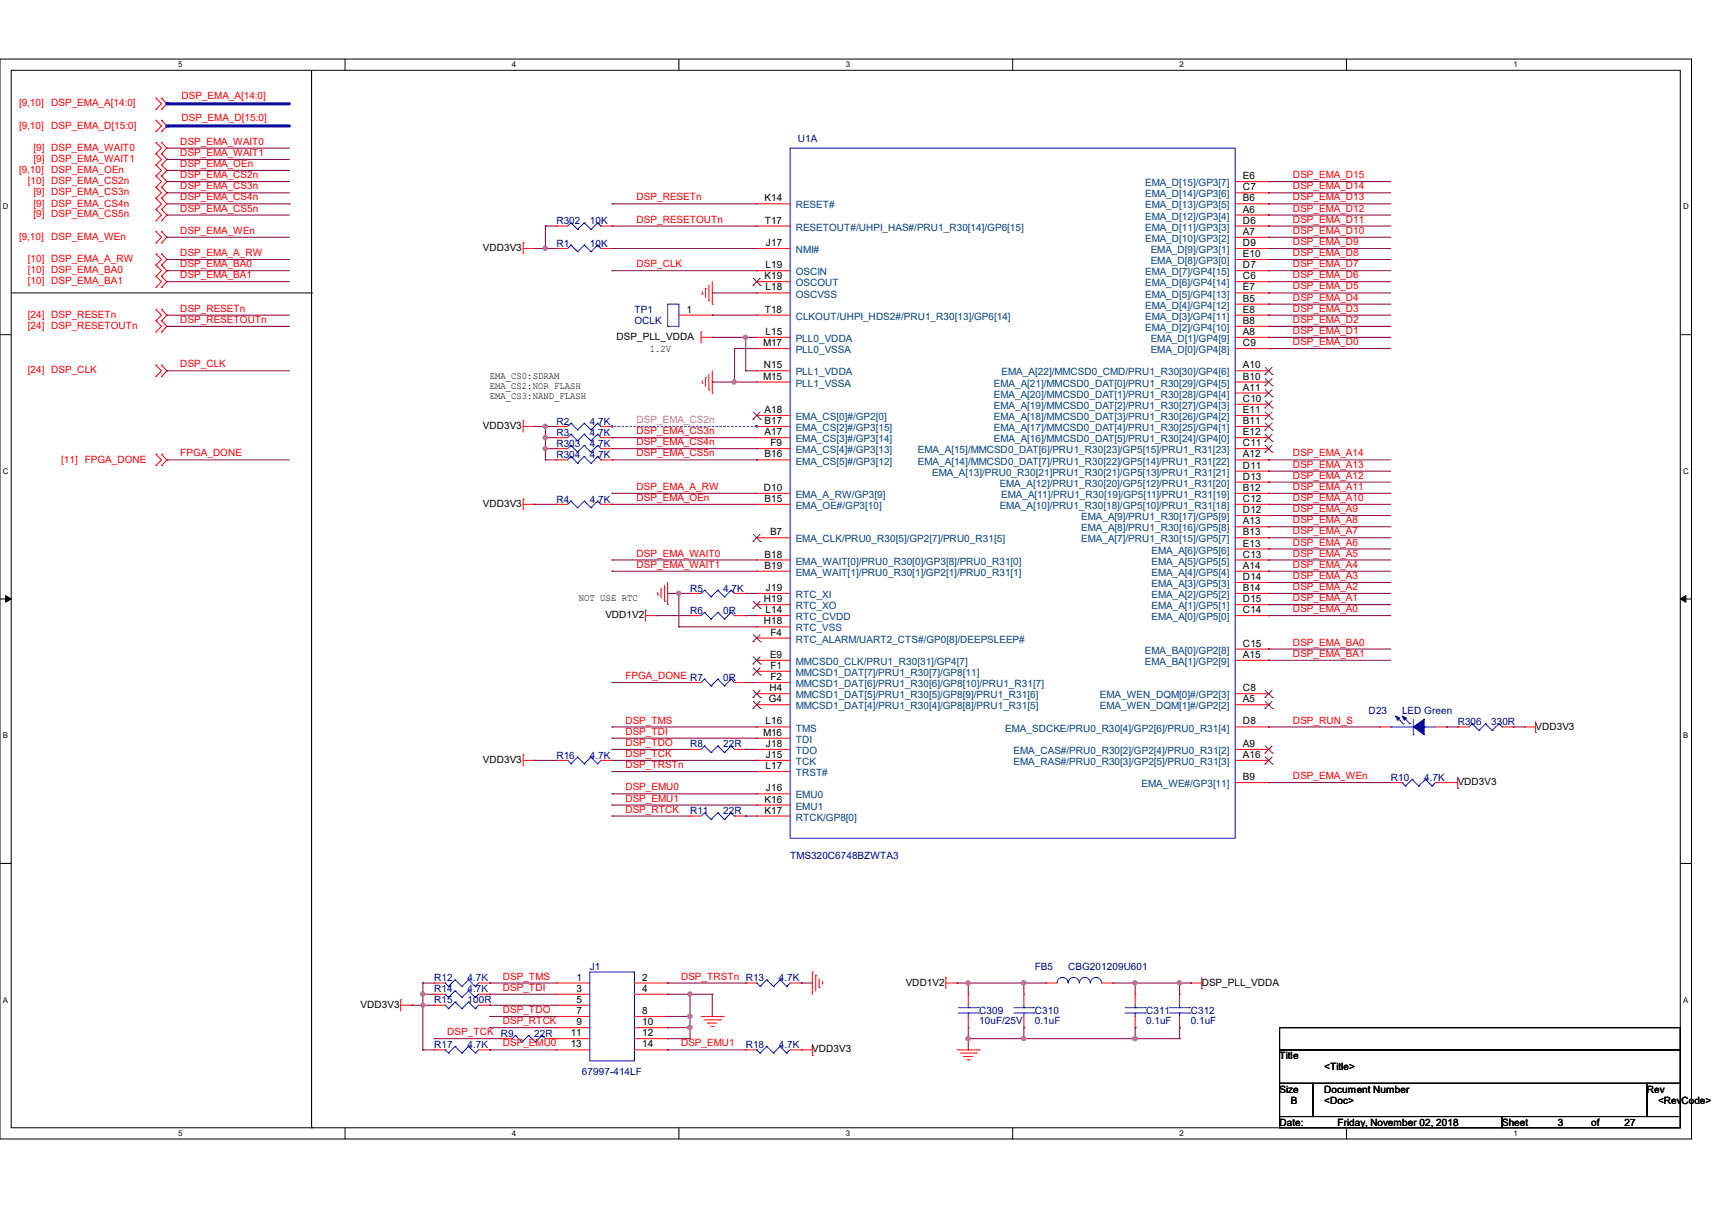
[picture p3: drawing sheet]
<svg xmlns="http://www.w3.org/2000/svg" width="297mm" height="210mm" viewBox="0 0 297 210" stroke-linecap="round" stroke-linejoin="round" font-family="sans-serif">
<path d="M0 10.2h293.5v187.3h-293.5zM1.9 12.2h289.6v183.4h-289.6z" fill="none" stroke="#000" stroke-width=".17"/>
<g fill="#fff">
<path d="M30.9 10.5h.8v1.5h-.8z"/>
<path d="M30.9 195.8h.8v1.5h-.8z"/>
</g>
<path d="M59.9 10.2v2M59.9 195.6v1.9" fill="none" stroke="#000" stroke-width=".17"/>
<g fill="#fff">
<path d="M88.8 10.5h.8v1.5h-.8z"/>
<path d="M88.8 195.8h.8v1.5h-.8z"/>
</g>
<path d="M117.8 10.2v2M117.8 195.6v1.9" fill="none" stroke="#000" stroke-width=".17"/>
<g fill="#fff">
<path d="M146.7 10.5h.8v1.5h-.8z"/>
<path d="M146.7 195.8h.8v1.5h-.8z"/>
</g>
<path d="M175.7 10.2v2M175.7 195.6v1.9" fill="none" stroke="#000" stroke-width=".17"/>
<g fill="#fff">
<path d="M204.6 10.5h.8v1.5h-.8z"/>
<path d="M204.6 195.8h.8v1.5h-.8z"/>
</g>
<path d="M233.6 10.2v2M233.6 195.6v1.9" fill="none" stroke="#000" stroke-width=".17"/>
<g fill="#fff">
<path d="M262.6 10.5h.7v1.5h-.7z"/>
<path d="M262.6 195.8h.7v1.5h-.7z"/>
<path d="M.5 35.1h1v1.5h-1z"/>
<path d="M292 35.1h1v1.5h-1z"/>
<path d="M.5 80.9h1v1.6h-1z"/>
<path d="M292 80.9h1v1.6h-1z"/>
</g>
<path d="M0 58h1.9M291.5 58h2" fill="none" stroke="#000" stroke-width=".17"/>
<g fill="#fff">
<path d="M.5 126.8h.9v1.5h-.9z"/>
<path d="M292 126.8h.9v1.5h-.9z"/>
</g>
<path d="M0 103.9h1.9M291.5 103.9h2" fill="none" stroke="#000" stroke-width=".17"/>
<path d="M1 103.3l.9 .6-.9 .5zM291.5 103.9l1-.6v1.1z" fill="#000" stroke="#000" stroke-width=".17"/>
<g fill="#fff">
<path d="M.5 172.6h.9v1.6h-.9z"/>
<path d="M292 172.6h.9v1.6h-.9z"/>
</g>
<g fill="none" stroke="#000" stroke-width=".17">
<path d="M54.1 12.2v183.4M1.9 50.8h52.2M54.1 50.8h.1M0 149.7h1.9M291.5 149.7h2M222 178.2h69.5v3.9h-69.5zM54.1 195.6h.1M222 182.1h69.5v5.8h-69.5zM222 187.9h5.8v5.7h-5.8zM222 193.6h38.6v2h-38.6zM227.8 187.9h57.9v5.7h-57.9zM260.6 193.6h30.9v2h-30.9z"/>
<path d="M285.7 187.9h5.8v5.7h-5.8z"/>
</g>
<g fill="none" stroke="#f00" stroke-width=".17">
<path d="M27.1 17h.1M27.1 19h.1M27.1 17l.9 1-.9 1M28 19h.1M28 17h.1M28 17l1 1-1 1M27.1 20.9h.1M27.1 22.8h.1M27.1 24.7h.1M27.1 26.7h.1M27.1 28.6h.1M27.1 30.5h.1"/>
<path d="M27.1 32.5h.1M27.1 34.4h.1M27.1 36.3h.1M27.1 38.3h.1M27.1 20.9l.9 .9-.9 1M27.1 24.7l.9 1-.9 1M27.1 28.6l.9 .9-.9 1M27.1 32.5l.9 .9-.9 1M27.1 30.5l.9 1-.9 1M27.1 34.4l.9 .9-.9 1M27.1 36.3l.9 1-.9 1M27.1 26.7l.9 .9-.9 1"/>
<path d="M28 22.8h.1M28 20.9h.1M28 26.7h.1M28 24.7h.1M28 30.5h.1M28 28.6h.1M28 34.4h.1M28 32.5h.1M28 36.3h.1M28 38.3h.1M28 20.9l1 .9-1 1M28 24.7l1 1-1 1"/>
<path d="M28 28.6l1 .9-1 1M28 32.5l1 .9-1 1M28 30.5l1 1-1 1M28 34.4l1 .9-1 1M28 36.3l1 1-1 1M28 26.7l1 .9-1 1M96.5 39.2h.1M96.5 39.2h2M104.3 39.2h1.9M106.2 39.2h.1M131.3 35.3h.1M131.3 39.2h.1"/>
<path d="M131.3 35.3h5.8M131.3 39.2h5.8M214.3 35.3h5.8M214.3 39.2h5.8M214.3 31.5h5.8M214.3 33.4h5.8M214.3 37.3h5.8M220.1 31.5h.1M220.1 33.4h.1M220.1 35.3h.1M220.1 37.3h.1M220.1 39.2h.1"/>
<path d="M27.1 40.2h.1M27.1 42.1h.1M27.1 47.9h.1M27.1 49.8h.1M27.1 53.7h.1M27.1 55.6h.1M27.1 57.6h.1M27.1 44h.1M27.1 46h.1M27.1 40.2l.9 .9-.9 1M27.1 47.9l.9 1-.9 .9M27.1 53.7l.9 1-.9 .9"/>
<path d="M27.1 55.6l.9 1-.9 1M27.1 44l.9 1-.9 1M27.1 46l.9 .9-.9 1M28 42.1h.1M28 40.2h.1M28 49.8h.1M28 47.9h.1M28 55.6h.1M28 53.7h.1M28 57.6h.1M28 46h.1M28 44h.1"/>
<path d="M28 40.2l1 .9-1 1M28 47.9l1 1-1 .9M28 53.7l1 1-1 .9M28 55.6l1 1-1 1M28 44l1 1-1 1M28 46l1 .9-1 1M90.8 42.1h.1M90.8 42.1v1.9M90.8 43.1h1.9M92.7 43.1h.1M96.5 43.1h.1M96.5 43.1h2"/>
<path d="M104.3 43.1h1.9M106.2 43.1h.1M117.8 54.7h5.8M121.6 57.6h.1M121.6 58.5h2M121.6 57.6v1.9M121.8 51h.1M121.8 50.6v.4M122.4 50h.1M122.4 50v1.6M123 52.2h.1M123 49.4v2.8"/>
<path d="M123.6 52.7h.1M123.6 58.5h.1M123.6 54.7h.1M123.6 48.9v3.8M131.3 43.1h.1M131.3 54.7h.1M131.3 46.9h.1M131.3 48.9h.1M131.3 50.8h.1M131.3 58.5h.1M131.3 58.5h5.8M131.3 43.1h5.8"/>
<path d="M131.3 54.7h5.8M131.3 46.9h5.8M131.3 48.9h5.8M131.3 50.8h5.8M214.3 58.5h5.8M214.3 43.1h5.8M214.3 54.7h5.8M214.3 46.9h5.8M214.3 48.9h5.8M214.3 50.8h5.8M214.3 41.1h5.8M214.3 45h5.8"/>
<path d="M214.3 52.7h5.8M214.3 56.6h5.8M220.1 41.1h.1M220.1 43.1h.1M220.1 45h.1M220.1 46.9h.1M220.1 48.9h.1M220.1 50.8h.1M220.1 52.7h.1M220.1 54.7h.1M220.1 56.6h.1M220.1 58.5h.1"/>
<path d="M27.1 63.3h.1M27.1 65.3h.1M27.1 78.8h.1M27.1 63.3l.9 1-.9 1M27.1 78.8l.9 1-.9 .9M28 65.3h.1M28 63.3h.1M28 78.8h.1M28 63.3l1 1-1 1M28 78.8l1 1-1 .9M90.8 73h.1M90.8 74h1.9"/>
<path d="M90.8 73v1.9M92.7 74h.1M96.5 74h.1M96.5 75.9h.1M96.5 79.8h.1M96.5 77.8h.1M96.5 74h2M96.5 75.9h2M96.5 77.8h2M96.5 79.8h2M104.3 74h1.9M104.3 75.9h1.9"/>
<path d="M104.3 77.8h1.9M104.3 79.8h1.9M106.2 74h.1M106.2 75.9h.1M106.2 79.8h.1M106.2 77.8h.1M121.8 66.4h.1M121.8 66v.4M122.4 65.5h.1M122.4 65.5v1.5M123 67.6h.1M123 64.9v2.7"/>
<path d="M123.6 68.2h.1M123.6 64.3v3.9M131.3 60.5h.1M131.3 64.3h.1M131.3 66.3h.1M131.3 72.1h.1M131.3 74h.1M131.3 75.9h.1M131.3 77.8h.1M131.3 79.8h.1M131.3 74h5.8M131.3 60.5h5.8"/>
<path d="M131.3 64.3h5.8M131.3 66.3h5.8M131.3 72.1h5.8M131.3 75.9h5.8M131.3 77.8h5.8M131.3 79.8h5.8M214.3 74h5.8M214.3 60.5h5.8M214.3 64.3h5.8M214.3 66.3h5.8M214.3 72.1h5.8M214.3 75.9h5.8"/>
<path d="M214.3 77.8h5.8M214.3 79.8h5.8M214.3 68.2h5.8M214.3 70.1h5.8M220.1 60.5h.1M220.1 64.3h.1M220.1 66.3h.1M220.1 68.2h.1M220.1 70.1h.1M220.1 72.1h.1M220.1 74h.1M220.1 75.9h.1"/>
<path d="M220.1 77.8h.1M220.1 79.8h.1M27.1 80.7h.1M28 80.7h.1M90.8 86.5h.1M90.8 86.5v1.9M90.8 87.5h1.9M92.7 87.5h.1M96.5 87.5h.1M96.5 87.5h2M104.3 87.5h1.9M106.2 87.5h.1"/>
<path d="M131.3 93.3h.1M131.3 85.6h.1M131.3 87.5h.1M131.3 97.1h.1M131.3 99.1h.1M131.3 87.5h5.8M131.3 93.3h5.8M131.3 85.6h5.8M131.3 97.1h5.8M131.3 99.1h5.8M214.3 87.5h5.8M214.3 93.3h5.8"/>
<path d="M214.3 85.6h5.8M214.3 97.1h5.8M214.3 99.1h5.8M214.3 81.7h5.8M214.3 83.6h5.8M214.3 89.4h5.8M214.3 91.4h5.8M214.3 95.2h5.8M220.1 81.7h.1M220.1 83.6h.1M220.1 85.6h.1M220.1 87.5h.1"/>
<path d="M220.1 89.4h.1M220.1 91.4h.1M220.1 93.3h.1M220.1 95.2h.1M220.1 97.1h.1M220.1 99.1h.1M112 105.8h.1M112 106.8h1.9M112 105.8v1.9M113.9 106.8h.1M114.1 103.1h.1M114.1 102.7v.4"/>
<path d="M114.7 102.2h.1M114.7 102.2v1.5M115.3 104.3h.1M115.3 101.6v2.7M115.8 104.9h.1M115.8 101v3.9M119.7 106.8h.1M119.7 118.4h.1M119.7 102.9h.1M119.7 106.8h1.9M119.7 102.9h1.9M119.7 118.4h1.9"/>
<path d="M127.4 106.8h2M127.4 102.9h2M127.4 118.4h2M129.4 106.8h.1M129.4 118.4h.1M129.4 102.9h.1M131.3 102.9h.1M131.3 104.9h.1M131.3 110.7h.1M131.3 106.8h.1M131.3 108.7h.1M131.3 114.5h.1"/>
<path d="M131.3 116.4h.1M131.3 118.4h.1M131.3 106.8h5.8M131.3 102.9h5.8M131.3 104.9h5.8M131.3 110.7h5.8M131.3 108.7h5.8M131.3 114.5h5.8M131.3 116.4h5.8M131.3 118.4h5.8M214.3 106.8h5.8M214.3 102.9h5.8"/>
<path d="M214.3 104.9h5.8M214.3 114.5h5.8M214.3 101h5.8M214.3 112.6h5.8M220.1 101h.1M220.1 102.9h.1M220.1 104.9h.1M220.1 106.8h.1M220.1 112.6h.1M220.1 114.5h.1M90.8 130.9h.1M90.8 130.9v1.9"/>
<path d="M90.8 131.9h1.9M92.7 131.9h.1M96.5 131.9h.1M96.5 131.9h2M104.3 131.9h1.9M106.2 131.9h.1M119.7 130h.1M119.7 130h1.9M127.4 130h2M129.4 130h.1M131.3 126.1h.1M131.3 128h.1"/>
<path d="M131.3 130h.1M131.3 131.9h.1M131.3 133.8h.1M131.3 137.7h.1M131.3 139.6h.1M131.3 120.3h.1M131.3 122.2h.1M131.3 126.1h5.8M131.3 131.9h5.8M131.3 130h5.8M131.3 128h5.8M131.3 133.8h5.8"/>
<path d="M131.3 137.7h5.8M131.3 139.6h5.8M131.3 122.2h5.8M131.3 120.3h5.8M214.3 135.7h5.8M214.3 126.1h5.8M214.3 131.9h5.8M214.3 130h5.8M214.3 122.2h5.8M214.3 120.3h5.8M220.1 126.1h.1M220.1 131.9h.1"/>
<path d="M220.1 130h.1M220.1 135.7h.1M220.1 122.2h.1M220.1 120.3h.1M239.4 126.1h.1M239.4 126.1h1.9M241.3 135.7h.1M241.3 135.7h1.9M249 135.7h3.9M249 126.1h2M251 135.7h.1M251 126.1h.1"/>
<path d="M252.9 136.7h.1M252.9 126.1h.1M252.9 134.8v1.9M252.9 126.1h1.9M260.6 126.1h2M262.6 126.1h.1M264.5 126.1h.1M264.5 126.1h1.9M266.4 127h.1M266.4 125.1v1.9M119.7 141.5h.1M119.7 141.5h1.9"/>
<path d="M127.4 141.5h2M129.4 141.5h.1M131.3 141.5h.1M131.3 141.5h5.8M69.5 173.4h.1M69.5 174.3h2M69.5 173.4v1.9M71.5 174.3h.1M75.3 172.4h.1M75.3 170.5h.1M75.3 174.3h.1M75.3 174.3h1.9"/>
<path d="M75.3 170.5h1.9M75.3 172.4h1.9M83 174.3h2M83 170.5h2M83 172.4h2M85 172.4h.1M85 170.5h.1M85 174.3h.1M96.5 170.5h.1M96.5 172.4h.1M96.5 174.3h.1M96.5 176.3h.1"/>
<path d="M96.5 178.2h.1M96.5 176.3h5.8M96.5 174.3h5.8M96.5 170.5h5.8M96.5 172.4h5.8M96.5 178.2h5.8M110.1 176.3h5.7M110.1 170.5h5.7M110.1 172.4h5.7M110.1 178.2h5.7M115.8 170.5h.1M115.8 172.4h.1"/>
<path d="M115.8 176.3h.1M115.8 178.2h.1M121.6 176.3h3.9M122.2 176.9h2.7M122.8 177.4h.1M122.8 177.4h1.5M123.4 178h.3M123.7 178h.1M124.9 176.9h.1M125.5 176.3h.1M129.4 170.5h.1M129.4 170.5h1.9"/>
<path d="M137.1 170.5h1.9M139 170.5h.1M140.9 168.6h.1M140.9 168.6v3.8M141.5 169.1h.1M141.5 169.1v2.7M142.1 171.2h.1M142.1 169.7v1.5M142.7 170.3h.1M142.7 170.3v.4M164.1 169.5h.1M164.1 170.5h1.9"/>
<path d="M164.1 169.5v1.9M166 170.5h.1M168 172.4h.1M168 178.2h.1M168 172.4v1.9M168 176.3v1.9M177.6 172.4h.1M177.6 178.2h.1M177.6 172.4v1.9M177.6 176.3v1.9M181.5 170.5h.1M181.5 170.5h1.9"/>
<path d="M191.1 170.5h1.9M193 170.5h.1M196.9 172.4h.1M196.9 178.2h.1M196.9 172.4v1.9M196.9 176.3v1.9M204.6 172.4h.1M204.6 178.2h.1M204.6 172.4v1.9M204.6 176.3v1.9M206.6 170.5h.1M206.6 170.5h1.9"/>
<path d="M208.5 171.4h.1M208.5 169.5v1.9M75.3 182.1h.1M75.3 182.1h1.9M83 182.1h2M85 182.1h.1M86.9 180.1h.1M86.9 180.1h1.9M94.6 180.1h7.7M96.5 180.1h.1M96.5 182.1h.1M96.5 182.1h5.8"/>
<path d="M110.1 182.1h5.7M110.1 180.1h5.7M115.8 182.1h.1M115.8 180.1h.1M129.4 182.1h.1M129.4 182.1h1.9M137.1 182.1h3.8M139 182.1h.1M140.9 183h.1M140.9 181.1v1.9M166 182.1h3.9M166.6 182.6h2.7"/>
<path d="M167.2 183.2h.1M167.2 183.2h1.5M167.8 183.8h.3M168.1 183.8h.1M169.3 182.6h.1M169.9 182.1h.1"/>
</g>
<g fill="none" stroke="#00f" stroke-width=".17">
<path d="M99.1 38.7h.1M99.1 38.7l-.6 .5M99.1 38.7l1.1 1.1M100.2 39.8h.1M101.3 38.7h.1M101.3 38.7l-1.1 1.1M101.3 38.7l1.2 1.1M102.5 39.8h.1M103.7 38.7h.1M103.7 38.7l-1.2 1.1M103.7 38.7l.6 .5M104.3 39.2h.1"/>
<path d="M137.1 25.7h77.2v119.7h-77.2zM99.1 42.5h.1M99.1 42.5l-.6 .6M99.1 42.5l1.1 1.1M100.2 43.6h.1M101.3 42.5h.1M101.3 42.5l-1.1 1.1M101.3 42.5l1.2 1.1M102.5 43.6h.1M103.7 42.5h.1M103.7 42.5l-1.2 1.1M103.7 42.5l.6 .6"/>
<path d="M104.3 43.1h.1M115.8 52.7h2v3.9h-2zM99.1 73.4h.1M99.1 75.3h.1M99.1 79.2h.1M99.1 77.3h.1M99.1 73.4l-.6 .6M99.1 73.4l1.1 1.1M99.1 75.3l-.6 .6M99.1 75.3l1.1 1.2M99.1 79.2l-.6 .6M99.1 79.2l1.1 1.1"/>
<path d="M99.1 77.3l-.6 .5M99.1 77.3l1.1 1.1M100.2 74.5h.1M100.2 76.5h.1M100.2 78.4h.1M101.3 73.4h.1M101.3 75.3h.1M101.3 79.2h.1M101.3 77.3h.1M101.3 73.4l-1.1 1.1M101.3 73.4l1.2 1.1M101.3 75.3l-1.1 1.2"/>
<path d="M101.3 75.3l1.2 1.2M101.3 79.2l-1.1 1.1M101.3 79.2l1.2 1.1M101.3 77.3l-1.1 1.1M101.3 77.3l1.2 1.1M102.5 74.5h.1M102.5 76.5h.1M102.5 78.4h.1M103.7 73.4h.1M103.7 75.3h.1M103.7 79.2h.1M103.7 77.3h.1"/>
<path d="M103.7 73.4l-1.2 1.1M103.7 73.4l.6 .6M103.7 75.3l-1.2 1.2M103.7 75.3l.6 .6M103.7 79.2l-1.2 1.1M103.7 79.2l.6 .6M103.7 77.3l-1.2 1.1M103.7 77.3l.6 .5M104.3 74h.1M104.3 75.9h.1M104.3 79.8h.1M104.3 77.8h.1"/>
<path d="M99.1 86.9h.1M99.1 86.9l-.6 .6M99.1 86.9l1.1 1.2M100.2 88.1h.1M100.2 80.3h.1M101.3 86.9h.1M101.3 86.9l-1.1 1.2M101.3 86.9l1.2 1.2M102.5 88.1h.1M102.5 80.3h.1M103.7 86.9h.1M103.7 86.9l-1.2 1.2"/>
<path d="M103.7 86.9l.6 .6M104.3 87.5h.1M122.2 106.2h.1M122.2 117.8h.1M122.2 102.4h.1M122.2 106.2l-.6 .6M122.2 106.2l1.2 1.2M122.2 117.8l-.6 .6M122.2 117.8l1.2 1.2M122.2 102.4l-.6 .5M122.2 102.4l1.2 1.1M123.4 107.4h.1"/>
<path d="M123.4 119h.1M123.4 103.5h.1M124.5 106.2h.1M124.5 117.8h.1M124.5 102.4h.1M124.5 106.2l-1.1 1.2M124.5 106.2l1.2 1.2M124.5 117.8l-1.1 1.2M124.5 117.8l1.2 1.2M124.5 102.4l-1.1 1.1M124.5 102.4l1.2 1.1M125.7 107.4h.1"/>
<path d="M125.7 119h.1M125.7 103.5h.1M126.8 106.2h.1M126.8 117.8h.1M126.8 102.4h.1M126.8 106.2l-1.1 1.2M126.8 106.2l.6 .6M126.8 117.8l-1.1 1.2M126.8 117.8l.6 .6M126.8 102.4l-1.1 1.1M126.8 102.4l.6 .5M127.4 106.8h.1"/>
<path d="M127.4 118.4h.1M127.4 102.9h.1M98.5 131.9h.1M98.5 131.9l.6 .6M99.1 132.5h.1M100.2 131.3h.1M100.2 131.3l1.1 1.2M100.2 131.3l-1.1 1.2M101.3 132.5h.1M102.5 131.3h.1M102.5 131.3l1.2 1.2M102.5 131.3l-1.2 1.2"/>
<path d="M103.7 132.5h.1M104.3 131.9l-.6 .6M122.2 129.4h.1M122.2 129.4l-.6 .6M122.2 129.4l1.2 1.1M123.4 130.5h.1M124.5 129.4h.1M124.5 129.4l-1.1 1.1M124.5 129.4l1.2 1.1M125.7 130.5h.1M126.8 129.4h.1M126.8 129.4l-1.1 1.1"/>
<path d="M126.8 129.4l.6 .6M127.4 130h.1M241.3 126.1h.1M241.3 126.1h3.9M242.3 124.3l1.2 1.2M243.2 135.7h.1M243.2 135.7l.6 .6M243.5 125.5h.1M243.5 124.3l1.1 1.2M243.8 136.3h.1M244.6 125.5h.1M245 135.2h.1"/>
<path d="M245 135.2l1.1 1.1M245 135.2l-1.2 1.1M245.2 127.4h.1M245.2 124.7v2.7M246.1 136.3h.1M247.1 126.1h.1M247.1 126.1h1.9M247.3 135.2h.1M247.3 135.2l1.2 1.1M247.3 135.2l-1.2 1.1M248.5 136.3h.1M249 135.7l-.5 .6"/>
<path d="M255.4 125.5h.1M255.4 125.5l-.6 .6M255.4 125.5l1.2 1.2M256.6 126.7h.1M257.7 125.5h.1M257.7 125.5l-1.1 1.2M257.7 125.5l1.2 1.2M258.9 126.7h.1M260.1 125.5h.1M260.1 125.5l-1.2 1.2M260.1 125.5l.5 .6M260.6 126.1h.1"/>
<path d="M122.2 141h.1M122.2 141l-.6 .5M122.2 141l1.2 1.1M123.4 142.1h.1M124.5 141h.1M124.5 141l-1.1 1.1M124.5 141l1.2 1.1M125.7 142.1h.1M126.8 141h.1M126.8 141l-1.1 1.1M126.8 141l.6 .5M127.4 141.5h.1"/>
<path d="M77.2 172.4h.1M77.2 170.5h.1M77.2 174.3h.1M77.2 172.4l.6 .6M77.2 170.5l.6 .6M77.2 174.3l.6 .6M77.8 173h.1M77.8 171.1h.1M77.8 174.9h.1M79 171.8h.1M79 169.9h.1M79 173.8h.1"/>
<path d="M79 171.8l1.1 1.2M79 171.8l-1.2 1.2M79 169.9l1.1 1.2M79 169.9l-1.2 1.2M79 173.8l1.1 1.1M79 173.8l-1.2 1.1M80.1 173h.1M80.1 171.1h.1M80.1 174.9h.1M81.3 171.8h.1M81.3 169.9h.1M81.3 173.8h.1"/>
<path d="M81.3 171.8l1.2 1.2M81.3 171.8l-1.2 1.2M81.3 169.9l1.2 1.2M81.3 169.9l-1.2 1.2M81.3 173.8l1.2 1.1M81.3 173.8l-1.2 1.1M82.5 173h.1M82.5 171.1h.1M82.5 174.9h.1M83 172.4l-.5 .6M83 170.5l-.5 .6M83 174.3l-.5 .6"/>
<path d="M89.4 179.6h.1M89.4 179.6l-.6 .5M89.4 179.6l1.2 1.1M91.7 179.6h.1M91.7 179.6l-1.1 1.1M91.7 179.6l1.2 1.1M94 179.6h.1M94 179.6l-1.1 1.1M94 179.6l.6 .5M102.3 168.6h7.8v15.4h-7.8zM131.3 170.5h.1M131.3 170.5l.6 .6"/>
<path d="M131.9 171.1h.1M133 169.9h.1M133 169.9l1.2 1.2M133 169.9l-1.1 1.2M134.2 171.1h.1M135.3 169.9h.1M135.3 169.9l1.2 1.2M135.3 169.9l-1.1 1.2M136.5 171.1h.1M137.1 170.5l-.6 .6M166.2 175.7h3.5M166.2 174.8h3.5"/>
<path d="M168 174.8h.1M168 175.7h.1M168 174.3v.5M168 175.7v.6M169.7 175.7h.1M169.7 174.8h.1M175.9 175.7h3.5M175.9 174.8h3.5M177.6 174.8h.1M177.6 175.7h.1M177.6 174.3v.5M177.6 175.7v.6"/>
<path d="M179.4 175.7h.1M179.4 174.8h.1M185.3 170.5a.95 .95 0 0 0-1-1 .95 .95 0 0 0-.9 1M187.2 170.5a.95 .95 0 0 0-.9-1 .95 .95 0 0 0-1 1M189.1 170.5a.93 .93 0 0 0-.9-1 .93 .93 0 0 0-.9 1M191.1 170.5a.95 .95 0 0 0-1-1 .95 .95 0 0 0-.9 1M195.2 175.7h3.5M195.2 174.8h3.5M196.9 174.8h.1M196.9 175.7h.1M196.9 174.3v.5M196.9 175.7v.6"/>
<path d="M198.7 175.7h.1M198.7 174.8h.1M202.9 175.7h3.5M202.9 174.8h3.5M204.6 174.8h.1M204.6 175.7h.1M204.6 174.3v.5M204.6 175.7v.6M206.4 175.7h.1M206.4 174.8h.1M77.2 182.1h.1M77.2 182.1l.6 .5"/>
<path d="M77.8 182.6h.1M79 181.5h.1M79 181.5l1.1 1.1M79 181.5l-1.2 1.1M80.1 182.6h.1M81.3 181.5h.1M81.3 181.5l1.2 1.1M81.3 181.5l-1.2 1.1M82.5 182.6h.1M83 182.1l-.5 .5M90.6 180.7h.1M92.9 180.7h.1"/>
<path d="M94.6 180.1h.1M131.3 182.1h.1M131.3 182.1l.6 .5M131.9 182.6h.1M133 181.5h.1M133 181.5l1.2 1.1M133 181.5l-1.1 1.1M134.2 182.6h.1M135.3 181.5h.1M135.3 181.5l1.2 1.1M135.3 181.5l-1.1 1.1M136.5 182.6h.1"/>
<path d="M137.1 182.1l-.6 .5"/>
</g>
<g fill="#00f" stroke="#00f" stroke-width=".17">
<path d="M245.2 126.1l1.9-1.4v2.7z" fill-rule="evenodd"/>
<path d="M242.1 124.2l.8 .3-.4 .4z" fill-rule="evenodd"/>
<path d="M243.2 124.2l.8 .3-.4 .4z" fill-rule="evenodd"/>
</g>
<g fill="none" stroke="#804000" stroke-width=".17">
<path d="M130.6 49.5h.1M130.7 48.3l1.2 1.2M131.9 48.3l-1.3 1.2M131.9 49.5h.1M130.6 72.7h.1M130.7 71.5l1.2 1.2M131.9 71.5l-1.3 1.2M131.9 72.7h.1M219.5 64.9h.1M219.5 66.9h.1M219.5 68.8h.1M219.5 70.7h.1"/>
<path d="M219.5 72.7h.1M219.5 74.6h.1M219.5 76.5h.1M219.5 78.4h.1M219.5 63.7l1.2 1.2M219.5 65.7l1.2 1.2M219.5 67.6l1.2 1.2M219.5 69.5l1.2 1.2M219.5 71.5l1.2 1.2M219.5 73.4l1.2 1.2M219.5 75.3l1.2 1.2M219.5 77.2l1.2 1.2"/>
<path d="M220.7 63.7l-1.2 1.2M220.7 65.7l-1.2 1.2M220.7 67.6l-1.2 1.2M220.7 69.5l-1.2 1.2M220.7 71.5l-1.2 1.2M220.7 73.4l-1.2 1.2M220.7 75.3l-1.2 1.2M220.7 77.2l-1.2 1.2M220.7 64.9h.1M220.7 66.9h.1M220.7 68.8h.1M220.7 70.7h.1"/>
<path d="M220.7 72.7h.1M220.7 74.6h.1M220.7 76.5h.1M220.7 78.4h.1M130.6 93.9h.1M130.7 92.7l1.2 1.2M131.9 92.7l-1.3 1.2M131.9 93.9h.1M130.6 105.5h.1M130.6 111.3h.1M130.6 115.1h.1M130.6 117.1h.1"/>
<path d="M130.7 104.3l1.2 1.2M130.7 110.1l1.2 1.2M130.7 113.9l1.2 1.2M130.7 115.8l1.2 1.3M130.7 119.7l1.2 1.2M131.9 104.3l-1.3 1.2M131.9 110.1l-1.3 1.2M131.9 113.9l-1.3 1.2M131.9 115.8l-1.3 1.3M131.9 119.7l-1.3 1.2M131.9 105.5h.1M131.9 111.3h.1"/>
<path d="M131.9 115.1h.1M131.9 117.1h.1M219.5 119.7l1.2 1.2M220.7 119.7l-1.2 1.2M130.6 120.9h.1M130.6 122.9h.1M130.7 121.6l1.2 1.3M131.9 121.6l-1.3 1.3M131.9 120.9h.1M131.9 122.9h.1M219.5 132.5h.1M219.5 130.6h.1"/>
<path d="M219.5 122.9h.1M219.5 120.9h.1M219.5 131.3l1.2 1.2M219.5 129.4l1.2 1.2M219.5 121.6l1.2 1.3M220.7 131.3l-1.2 1.2M220.7 129.4l-1.2 1.2M220.7 121.6l-1.2 1.3M220.7 132.5h.1M220.7 130.6h.1M220.7 122.9h.1M220.7 120.9h.1"/>
</g>
<path d="M29 21.8h21.2" fill="none" stroke="#00f" stroke-width=".55"/>
<circle cx="29" cy="21.8" r=".28" fill="#00f"/>
<path d="M29 25.7h.1M29 29.5h.1M29 33.4h.1M29 25.7h21.2M29 29.5h21.2M29 33.4h21.2M29 41.1h.1M29 41.1h21.2" fill="none" stroke="#800040" stroke-width=".17"/>
<path d="M29 18h21.2" fill="none" stroke="#00f" stroke-width=".55"/>
<circle cx="29" cy="18" r=".28" fill="#00f"/>
<g fill="none" stroke="#800040" stroke-width=".17">
<path d="M29 31.5h.1M29 31.5h21.2M106.2 35.3h.1M106.2 39.2h.1M106.2 35.3h25.1M106.2 39.2h25.1M220.1 39.2h.1M220.1 37.3h.1M220.1 35.3h.1M220.1 33.4h.1M220.1 31.5h.1M220.1 35.3h21.2"/>
<path d="M220.1 39.2h21.2M220.1 37.3h21.2M220.1 33.4h21.2M220.1 31.5h21.2M29 48.9h.1M29 48.9h21.2M123.6 54.7h.1M123.6 50.8h.1M123.6 54.7h7.7M123.6 50.8h7.7M220.1 58.5h.1M220.1 56.6h.1"/>
<path d="M220.1 54.7h.1M220.1 52.7h.1M220.1 50.8h.1M220.1 48.9h.1M220.1 46.9h.1M220.1 45h.1M220.1 43.1h.1M220.1 41.1h.1M220.1 58.5h21.2M220.1 56.6h21.2M220.1 54.7h21.2M220.1 52.7h21.2"/>
<path d="M220.1 50.8h21.2M220.1 48.9h21.2M220.1 46.9h21.2M220.1 45h21.2M220.1 43.1h21.2M220.1 41.1h21.2M106.2 75.9h.1M106.2 75.9h25.1M220.1 60.5h.1M220.1 60.5h21.2M106.2 97.1h.1M106.2 87.5h.1"/>
<path d="M106.2 97.1h25.1M106.2 87.5h25.1M220.1 83.6h.1M220.1 99.1h.1M220.1 97.1h.1M220.1 95.2h.1M220.1 93.3h.1M220.1 91.4h.1M220.1 89.4h.1M220.1 87.5h.1M220.1 85.6h.1M220.1 97.1h21.2"/>
<path d="M220.1 87.5h21.2M220.1 83.6h21.2M220.1 99.1h21.2M220.1 95.2h21.2M220.1 93.3h21.2M220.1 91.4h21.2M220.1 89.4h21.2M220.1 85.6h21.2M220.1 106.8h.1M220.1 104.9h.1M220.1 102.9h.1M220.1 101h.1"/>
<path d="M220.1 114.5h.1M220.1 106.8h21.2M220.1 104.9h21.2M220.1 102.9h21.2M220.1 101h21.2M220.1 114.5h21.2M106.2 126.1h.1M106.2 128h.1M106.2 130h.1M106.2 133.8h.1M106.2 137.7h.1M106.2 139.6h.1"/>
<path d="M106.2 126.1h25.1M106.2 128h25.1M106.2 130h13.5M106.2 131.9h25.1M106.2 133.8h25.1M106.2 137.7h25.1M106.2 139.6h25.1M129.4 130h.1M129.4 130h1.9M131.3 131.9h.1M220.1 135.7h.1M220.1 135.7h21.2"/>
<path d="M106.2 141.5h.1M106.2 141.5h13.5M71.5 174.3h.1M71.5 174.3h3.8M73.4 172.4h.1M73.4 174.3h.1M73.4 170.5h.1M73.4 170.5h1.9M73.4 172.4h1.9M73.4 170.5v11.6M85 170.5h.1M85 172.4h.1"/>
<path d="M85 174.3h.1M85 176.3h.1M85 178.2h.1M85 170.5h11.5M85 172.4h11.5M85 174.3h11.5M85 176.3h11.5M85 178.2h11.5M115.8 170.5h.1M115.8 172.4h.1M115.8 176.3h.1M115.8 178.2h.1"/>
<path d="M115.8 170.5h13.6M115.8 172.4h7.8M115.8 176.3h3.9M115.8 178.2h3.9M119.7 172.4h.1M119.7 176.3h.1M119.7 178.2h.1M119.7 172.4v7.7h-3.9M123.6 172.4h.1M123.6 172.4v3.9M139 170.5h.1M139 170.5h1.9"/>
<path d="M73.4 182.1h.1M73.4 182.1h1.9M75.3 180.1h.1M75.3 180.1h11.6M85 182.1h.1M85 182.1h11.5M115.8 180.1h.1M115.8 182.1h.1M115.8 182.1h13.6"/>
</g>
<g fill="#f0f" stroke="#f0f" stroke-width=".17">
<circle cx="119.7" cy="176.3" r=".37"/>
<circle cx="119.7" cy="172.4" r=".37"/>
<circle cx="119.7" cy="178.2" r=".37"/>
<circle cx="73.3" cy="172.4" r=".36"/>
<circle cx="73.3" cy="174.3" r=".36"/>
</g>
<path d="M106.2 74h.1M131.3 74h-25.1" fill="none" stroke="#36308b" stroke-width=".17" stroke-dasharray=".3"/>
<g fill="#f0f" stroke="#36308b" stroke-width=".17" stroke-dasharray=".3">
<path d="M131.1 73.8h.3v.3h-.3z" fill-rule="evenodd"/>
<path d="M106 73.8h.3v.3h-.3z" fill-rule="evenodd"/>
</g>
<g fill="none" stroke="#800040" stroke-width=".17">
<path d="M29 37.3h.1M29 27.6h.1M29 35.3h21.2M29 37.3h21.2M29 27.6h21.2M50.2 35.3h.1M94.6 39.2h.1M94.6 39.2v3.9M94.6 39.2h1.9M29 54.7h.1M29 56.6h.1M29 45h.1"/>
<path d="M29 46.9h.1M29 54.7h21.2M29 46.9h21.2M29 56.6h21.2M29 45h21.2M92.7 43.1h.1M92.7 43.1h3.8M94.6 43.1h.1M106.2 46.9h.1M106.2 43.1h.1M106.2 46.9h25.1M106.2 43.1h25.1"/>
<path d="M123.6 58.5h.1M123.6 58.5h7.7M129.4 58.5h.1M129.4 58.5v5.8M29 64.3h.1M29 79.8h.1M29 64.3h21.2M29 79.8h21.2M92.7 74h.1M92.7 74h3.8M94.6 74h.1M94.6 75.9h.1"/>
<path d="M94.6 77.8h.1M94.6 79.8h.1M94.6 74v5.8M94.6 75.9h1.9M94.6 79.8h1.9M94.6 77.8h1.9M106.2 79.8h25.1M106.2 77.8h25.1M123.6 66.3h.1M123.6 66.3h7.7M127.4 60.5h.1M127.4 66.3h.1"/>
<path d="M127.4 60.5h3.9M127.4 60.5v5.8M129.4 64.3h.1M129.4 64.3h1.9M131.3 77.8h.1M131.3 79.8h.1M220.1 79.8h.1M220.1 79.8h21.2M92.7 87.5h.1M92.7 87.5h3.8M106.2 85.6h.1M106.2 99.1h.1"/>
<path d="M106.2 85.6h25.1M106.2 99.1h25.1M220.1 81.7h.1M220.1 81.7h21.2M106.2 118.4h.1M106.2 118.4h13.5M113.9 106.8h.1M113.9 106.8h5.8M115.8 102.9h.1M115.8 102.9h3.9M117.8 108.7h.1M117.8 102.9h.1"/>
<path d="M117.8 108.7h13.5M117.8 102.9v5.8M129.4 102.9h.1M129.4 106.8h.1M129.4 118.4h.1M129.4 102.9h1.9M129.4 106.8h1.9M129.4 118.4h1.9M220.1 112.6h.1M220.1 112.6h21.2M92.7 131.9h.1M92.7 131.9h3.8"/>
<path d="M220.1 126.1h.1M220.1 126.1h19.3M251 126.1h.1M251 126.1h1.9M262.6 126.1h.1M262.6 126.1h1.9M129.4 141.5h.1M129.4 141.5h1.9M166 170.5h.1M166 170.5h15.5M168 170.5h.1M168 170.5v1.9"/>
<path d="M168 178.2v3.9M177.6 170.5h.1M177.6 178.2h.1M177.6 170.5v1.9M177.6 178.2v1.9M193 170.5h13.6M196.9 170.5h.1M196.9 178.2h.1M196.9 170.5v1.9M196.9 178.2v1.9M204.6 178.2h.1M204.6 170.5h.1"/>
<path d="M204.6 170.5v1.9M204.6 178.2v1.9M206.6 170.5h.1M168 180.1h.1M168 182.1h.1M168 180.1h36.6M177.6 180.1h.1M196.9 180.1h.1M204.6 180.1h.1"/>
</g>
<g fill="#f0f" stroke="#f0f" stroke-width=".17">
<circle cx="117.7" cy="102.9" r=".36"/>
<circle cx="127.4" cy="66.2" r=".36"/>
<circle cx="129.3" cy="58.5" r=".37"/>
<circle cx="94.6" cy="43.1" r=".36"/>
<circle cx="94.6" cy="75.9" r=".36"/>
<circle cx="94.6" cy="73.9" r=".36"/>
<circle cx="177.6" cy="170.5" r=".37"/>
<circle cx="167.9" cy="170.5" r=".37"/>
<circle cx="167.9" cy="180.1" r=".37"/>
<circle cx="177.6" cy="180.1" r=".37"/>
<circle cx="196.9" cy="180.1" r=".37"/>
<circle cx="196.9" cy="170.5" r=".37"/>
<circle cx="204.6" cy="170.5" r=".36"/>
<circle cx="94.6" cy="77.8" r=".36"/>
<circle cx="119.7" cy="176.3" r=".37"/>
<circle cx="119.7" cy="172.4" r=".37"/>
<circle cx="119.7" cy="178.2" r=".37"/>
<circle cx="73.3" cy="172.4" r=".36"/>
<circle cx="73.3" cy="174.3" r=".36"/>
</g>
<g font-size="1.7" fill="#f00">
<text x="31.5" y="17.2">DSP_EMA_A[14:0]</text>
<text x="3.3" y="22.3">[9,10]</text>
<text x="3.3" y="18.4">[9,10]</text>
<text x="8.9" y="22.3">DSP_EMA_D[15:0]</text>
<text x="8.9" y="18.4">DSP_EMA_A[14:0]</text>
<text x="31.5" y="21">DSP_EMA_D[15:0]</text>
<text x="5.8" y="26.2">[9] DSP_EMA_WAIT0</text>
<text x="5.8" y="28.1">[9] DSP_EMA_WAIT1</text>
<text x="31.3" y="25.1">DSP_EMA_WAIT0</text>
<text x="31.3" y="29">DSP_EMA_OEn</text>
<text x="31.3" y="27.1">DSP_EMA_WAIT1</text>
<text x="3.3" y="30">[9,10]</text>
<text x="4.8" y="32">[10] DSP_EMA_CS2n</text>
<text x="5.8" y="33.9">[9] DSP_EMA_CS3n</text>
<text x="5.8" y="35.8">[9] DSP_EMA_CS4n</text>
<text x="8.9" y="30">DSP_EMA_OEn</text>
<text x="31.3" y="32.8">DSP_EMA_CS3n</text>
<text x="31.3" y="30.9">DSP_EMA_CS2n</text>
<text x="31.3" y="34.8">DSP_EMA_CS4n</text>
<text x="110.4" y="34.8">DSP_RESETn</text>
<text x="224.3" y="34.8">DSP_EMA_D13</text>
<text x="224.3" y="32.8">DSP_EMA_D14</text>
<text x="224.3" y="30.9">DSP_EMA_D15</text>
<text x="3.3" y="41.6">[9,10]</text>
<text x="5.8" y="37.7">[9] DSP_EMA_CS5n</text>
<text x="8.9" y="41.6">DSP_EMA_WEn</text>
<text x="31.3" y="40.6">DSP_EMA_WEn</text>
<text x="31.3" y="36.7">DSP_EMA_CS5n</text>
<text x="110.4" y="38.6">DSP_RESETOUTn</text>
<text x="224.3" y="40.6">DSP_EMA_D10</text>
<text x="224.3" y="38.6">DSP_EMA_D11</text>
<text x="224.3" y="36.7">DSP_EMA_D12</text>
<text x="4.8" y="45.5">[10] DSP_EMA_A_RW</text>
<text x="4.8" y="47.4">[10] DSP_EMA_BA0</text>
<text x="31.3" y="44.4">DSP_EMA_A_RW</text>
<text x="31.3" y="46.4">DSP_EMA_BA0</text>
<text x="110.4" y="46.4">DSP_CLK</text>
<text x="224.3" y="46.4">DSP_EMA_D7</text>
<text x="224.3" y="44.4">DSP_EMA_D8</text>
<text x="224.3" y="42.5">DSP_EMA_D9</text>
<text x="4.8" y="49.3">[10] DSP_EMA_BA1</text>
<text x="31.3" y="48.3">DSP_EMA_BA1</text>
<text x="224.3" y="52.2">DSP_EMA_D4</text>
<text x="224.3" y="50.2">DSP_EMA_D5</text>
<text x="224.3" y="48.3">DSP_EMA_D6</text>
<text x="4.8" y="55.1">[24] DSP_RESETn</text>
<text x="4.8" y="57">[24] DSP_RESETOUTn</text>
<text x="31.3" y="54.1">DSP_RESETn</text>
<text x="31.3" y="56">DSP_RESETOUTn</text>
<text x="224.3" y="59.9">DSP_EMA_D0</text>
<text x="224.3" y="57.9">DSP_EMA_D1</text>
<text x="224.3" y="56">DSP_EMA_D2</text>
<text x="224.3" y="54.1">DSP_EMA_D3</text>
<text x="4.8" y="64.8">[24] DSP_CLK</text>
<text x="31.3" y="63.7">DSP_CLK</text>
<text x="110.4" y="75.3">DSP_EMA_CS3n</text>
<text x="110.4" y="77.2">DSP_EMA_CS4n</text>
<text x="10.6" y="80.2">[11] FPGA_DONE</text>
<text x="31.3" y="79.2">FPGA_DONE</text>
<text x="110.4" y="79.2">DSP_EMA_CS5n</text>
<text x="224.3" y="83">DSP_EMA_A12</text>
<text x="224.3" y="81.1">DSP_EMA_A13</text>
<text x="224.3" y="79.2">DSP_EMA_A14</text>
<text x="110.4" y="86.9">DSP_EMA_OEn</text>
<text x="110.4" y="85">DSP_EMA_A_RW</text>
<text x="224.3" y="88.8">DSP_EMA_A9</text>
<text x="224.3" y="86.9">DSP_EMA_A10</text>
<text x="224.3" y="85">DSP_EMA_A11</text>
<text x="224.3" y="94.6">DSP_EMA_A6</text>
<text x="224.3" y="92.7">DSP_EMA_A7</text>
<text x="224.3" y="90.8">DSP_EMA_A8</text>
<text x="110.4" y="96.5">DSP_EMA_WAIT0</text>
<text x="110.4" y="98.5">DSP_EMA_WAIT1</text>
<text x="224.3" y="100.4">DSP_EMA_A3</text>
<text x="224.3" y="98.5">DSP_EMA_A4</text>
<text x="224.3" y="96.5">DSP_EMA_A5</text>
<text x="224.3" y="106.2">DSP_EMA_A0</text>
<text x="224.3" y="104.3">DSP_EMA_A1</text>
<text x="224.3" y="102.3">DSP_EMA_A2</text>
<text x="224.3" y="113.9">DSP_EMA_BA1</text>
<text x="224.3" y="112">DSP_EMA_BA0</text>
<text x="108.5" y="117.8">FPGA_DONE R7</text>
<text x="108.5" y="125.5">DSP_TMS</text>
<text x="224.3" y="125.5">DSP_RUN_S</text>
<text x="108.5" y="127.4">DSP_TDI</text>
<text x="108.5" y="129.4">DSP_TDO</text>
<text x="108.5" y="131.3">DSP_TCK</text>
<text x="108.5" y="133.2">DSP_TRSTn</text>
<text x="108.5" y="137.1">DSP_EMU0</text>
<text x="224.3" y="135.1">DSP_EMA_WEn</text>
<text x="108.5" y="139">DSP_EMU1</text>
<text x="108.5" y="140.9">DSP_RTCK</text>
<text x="87.2" y="169.9">DSP_TMS</text>
<text x="87.2" y="171.8">DSP_TDI</text>
<text x="118.1" y="169.9">DSP_TRSTn R13</text>
<text x="77.6" y="179.5">DSP_TCK</text>
<text x="87.2" y="175.7">DSP_TDO</text>
<text x="87.2" y="177.6">DSP_RTCK</text>
<text x="87.2" y="181.5">DSP_EMU0</text>
<text x="118.1" y="181.5">DSP_EMU1</text>
</g>
<g font-size="1.7" fill="#000080">
<text x="138.4" y="24.6">U1A</text>
<text x="96.5" y="38.9">R302</text>
<text x="102.3" y="38.9">10K</text>
<text x="96.5" y="42.8">R1</text>
<text x="102.3" y="42.8">10K</text>
<text x="110.1" y="54.4">TP1</text>
<text x="110.1" y="56.3">OCLK</text>
<text x="96.5" y="73.7">R2</text>
<text x="96.5" y="75.6">R3</text>
<text x="96.5" y="77.5">R303</text>
<text x="102.3" y="73.7">4.7K</text>
<text x="102.3" y="75.6">4.7K</text>
<text x="102.3" y="77.5">4.7K</text>
<text x="96.5" y="79.4">R304</text>
<text x="102.3" y="79.4">4.7K</text>
<text x="96.5" y="87.2">R4</text>
<text x="102.3" y="87.2">4.7K</text>
<text x="119.7" y="106.5">R6</text>
<text x="119.7" y="102.6">R5</text>
<text x="125.5" y="106.5">0R</text>
<text x="125.5" y="102.6">4.7K</text>
<text x="125.5" y="118">0R</text>
<text x="237.4" y="123.8">D23</text>
<text x="243.2" y="123.8">LED Green</text>
<text x="252.9" y="125.8">R306</text>
<text x="258.7" y="125.8">330R</text>
<text x="96.5" y="131.6">R16</text>
<text x="102.3" y="131.6">4.7K</text>
<text x="119.7" y="129.6">R8</text>
<text x="125.5" y="129.6">22R</text>
<text x="241.3" y="135.4">R10</text>
<text x="247.1" y="135.4">4.7K</text>
<text x="119.7" y="141.2">R11</text>
<text x="125.5" y="141.2">22R</text>
<text x="137.1" y="148.9">TMS320C6748BZWTA3</text>
<text x="75.3" y="172.1">R14</text>
<text x="75.3" y="170.2">R12</text>
<text x="81.1" y="172.1">4.7K</text>
<text x="81.1" y="170.2">4.7K</text>
<text x="102.3" y="168.2">J1</text>
<text x="135.1" y="170.2">4.7K</text>
<text x="179.5" y="168.2">FB5</text>
<text x="185.3" y="168.2">CBG201209U601</text>
<text x="75.3" y="174">R15</text>
<text x="81.1" y="174">100R</text>
<text x="86.9" y="179.8">R9</text>
<text x="92.7" y="179.8">22R</text>
<text x="169.9" y="175.9">C309</text>
<text x="169.9" y="177.7">10uF/25V</text>
<text x="179.5" y="175.9">C310</text>
<text x="179.5" y="177.7">0.1uF</text>
<text x="198.8" y="175.9">C311</text>
<text x="198.8" y="177.7">0.1uF</text>
<text x="206.6" y="175.9">C312</text>
<text x="206.6" y="177.7">0.1uF</text>
<text x="75.3" y="181.7">R17</text>
<text x="81.1" y="181.7">4.7K</text>
<text x="129.4" y="181.7">R18</text>
<text x="135.1" y="181.7">4.7K</text>
<text x="101" y="186.4">67997-414LF</text>
</g>
<g font-size="1.7">
<text x="132.6" y="34.9">K14</text>
<text x="215.6" y="31.1">E6</text>
<text x="215.6" y="33">C7</text>
<text x="215.6" y="34.9">B6</text>
<text x="132.7" y="38.8">T17</text>
<text x="215.6" y="36.9">A6</text>
<text x="215.6" y="38.8">D6</text>
<text x="215.6" y="40.7">A7</text>
<text x="83.8" y="43.5">VDD3V3</text>
<text x="132.8" y="46.5">L19</text>
<text x="132.9" y="42.7">J17</text>
<text x="215.6" y="42.7">D9</text>
<text x="215.6" y="44.6">E10</text>
<text x="215.6" y="46.5">D7</text>
<text x="132.6" y="48.4">K19</text>
<text x="132.8" y="50.4">L18</text>
<text x="215.6" y="48.4">C6</text>
<text x="215.6" y="50.4">E7</text>
<text x="215.6" y="52.3">B5</text>
<text x="107" y="59">DSP_PLL_VDDA</text>
<text x="119.1" y="54.2">1</text>
<text x="132.7" y="54.2">T18</text>
<text x="132.8" y="58.1">L15</text>
<text x="215.6" y="54.2">E8</text>
<text x="215.6" y="56.2">B8</text>
<text x="215.6" y="58.1">A8</text>
<text x="85" y="65.7">EMA_CS0:SDRAM</text>
<text x="112.7" y="61.1">1.2V</text>
<text x="132.4" y="60">M17</text>
<text x="132.4" y="65.8">M15</text>
<text x="132.5" y="63.9">N15</text>
<text x="215.6" y="60">C9</text>
<text x="215.6" y="63.9">A10</text>
<text x="215.6" y="65.8">B10</text>
<text x="85" y="67.4">EMA_CS2:NOR FLASH</text>
<text x="85" y="69.2">EMA_CS3:NAND_FLASH</text>
<text x="132.6" y="71.6">A18</text>
<text x="215.6" y="67.7">A11</text>
<text x="215.6" y="69.7">C10</text>
<text x="215.6" y="71.6">E11</text>
<text x="83.8" y="74.4">VDD3V3</text>
<text x="132.6" y="73.5">B17</text>
<text x="132.6" y="75.5">A17</text>
<text x="133.7" y="77.4">F9</text>
<text x="215.6" y="73.5">B11</text>
<text x="215.6" y="75.5">E12</text>
<text x="215.6" y="77.4">C11</text>
<text x="132.6" y="79.3">B16</text>
<text x="215.6" y="79.3">A12</text>
<text x="215.6" y="81.3">D11</text>
<text x="215.6" y="83.2">D13</text>
<text x="83.8" y="87.9">VDD3V3</text>
<text x="132.5" y="85.1">D10</text>
<text x="132.6" y="87">B15</text>
<text x="215.6" y="85.1">B12</text>
<text x="215.6" y="87">C12</text>
<text x="215.6" y="89">D12</text>
<text x="133.6" y="92.8">B7</text>
<text x="215.6" y="90.9">A13</text>
<text x="215.6" y="92.8">B13</text>
<text x="215.6" y="94.8">E13</text>
<text x="132.6" y="96.7">B18</text>
<text x="132.6" y="98.6">B19</text>
<text x="215.6" y="96.7">C13</text>
<text x="215.6" y="98.6">A14</text>
<text x="215.6" y="100.6">D14</text>
<text x="100.4" y="104.3">NOT USE RTC</text>
<text x="105" y="107.2">VDD1V2</text>
<text x="132.5" y="104.4">H19</text>
<text x="132.8" y="106.3">L14</text>
<text x="132.9" y="102.5">J19</text>
<text x="215.6" y="102.5">B14</text>
<text x="215.6" y="104.4">D15</text>
<text x="215.6" y="106.3">C14</text>
<text x="132.5" y="108.3">H18</text>
<text x="133.7" y="110.2">F4</text>
<text x="215.6" y="112.1">C15</text>
<text x="133.5" y="119.9">H4</text>
<text x="133.6" y="114.1">E9</text>
<text x="133.7" y="116">F1</text>
<text x="133.7" y="117.9">F2</text>
<text x="215.6" y="119.9">C8</text>
<text x="215.6" y="114.1">A15</text>
<text x="132.8" y="125.6">L16</text>
<text x="133.4" y="121.8">G4</text>
<text x="215.6" y="125.6">D8</text>
<text x="215.6" y="121.8">A5</text>
<text x="132.4" y="127.6">M16</text>
<text x="132.9" y="129.5">J18</text>
<text x="132.9" y="131.4">J15</text>
<text x="215.6" y="131.4">A16</text>
<text x="215.6" y="129.5">A9</text>
<text x="266.4" y="126.5">VDD3V3</text>
<text x="83.8" y="132.3">VDD3V3</text>
<text x="132.8" y="133.4">L17</text>
<text x="132.9" y="137.2">J16</text>
<text x="215.6" y="135.3">B9</text>
<text x="252.9" y="136.2">VDD3V3</text>
<text x="132.6" y="139.2">K16</text>
<text x="132.6" y="141.1">K17</text>
<text x="100" y="170">1</text>
<text x="100" y="172">3</text>
<text x="100" y="173.9">5</text>
<text x="111.4" y="170">2</text>
<text x="111.4" y="172">4</text>
<text x="157.1" y="170.9">VDD1V2</text>
<text x="208.5" y="170.9">DSP_PLL_VDDA</text>
<text x="62.6" y="174.8">VDD3V3</text>
<text x="99" y="179.7">11</text>
<text x="100" y="175.8">7</text>
<text x="100" y="177.8">9</text>
<text x="111.4" y="175.8">8</text>
<text x="111.4" y="177.8">10</text>
<text x="111.4" y="179.7">12</text>
<text x="99" y="181.6">13</text>
<text x="111.4" y="181.6">14</text>
<text x="140.9" y="182.5">VDD3V3</text>
<text x="222" y="183.7">Title</text>
<text x="229.7" y="185.6">&lt;Title&gt;</text>
<text x="222" y="189.5">Size</text>
<text x="223.9" y="191.4">B</text>
<text x="229.7" y="191.4">&lt;Doc&gt;</text>
<text x="229.7" y="189.5">Document Number</text>
<text x="285.7" y="189.5">Rev</text>
<text x="287.7" y="191.4">&lt;RevCode&gt;</text>
<text x="222" y="195.2">Date:</text>
<text x="232.1" y="195.2">Friday, November 02, 2018</text>
<text x="260.6" y="195.2">Sheet</text>
<text x="270.2" y="195.2">3</text>
<text x="276" y="195.2">of</text>
<text x="281.8" y="195.2">27</text>
</g>
<g font-size="1.7" fill="#004080">
<text x="198.7" y="32.3">EMA_D[15]/GP3[7]</text>
<text x="198.7" y="34.2">EMA_D[14]/GP3[6]</text>
<text x="138" y="36.2">RESET#</text>
<text x="138" y="40">RESETOUT#/UHPI_HAS#/PRU1_R30[14]/GP6[15]</text>
<text x="198.7" y="36.2">EMA_D[13]/GP3[5]</text>
<text x="198.7" y="38.1">EMA_D[12]/GP3[4]</text>
<text x="198.7" y="40">EMA_D[11]/GP3[3]</text>
<text x="198.7" y="42">EMA_D[10]/GP3[2]</text>
<text x="138" y="43.9">NMI#</text>
<text x="138" y="47.8">OSCIN</text>
<text x="198.7" y="47.8">EMA_D[7]/GP4[15]</text>
<text x="199.6" y="43.9">EMA_D[9]/GP3[1]</text>
<text x="199.6" y="45.8">EMA_D[8]/GP3[0]</text>
<text x="138" y="49.7">OSCOUT</text>
<text x="138" y="51.6">OSCVSS</text>
<text x="198.7" y="49.7">EMA_D[6]/GP4[14]</text>
<text x="198.7" y="51.6">EMA_D[5]/GP4[13]</text>
<text x="198.7" y="53.6">EMA_D[4]/GP4[12]</text>
<text x="138" y="55.5">CLKOUT/UHPI_HDS2#/PRU1_R30[13]/GP6[14]</text>
<text x="138" y="59.3">PLL0_VDDA</text>
<text x="198.7" y="55.5">EMA_D[3]/GP4[11]</text>
<text x="198.7" y="57.4">EMA_D[2]/GP4[10]</text>
<text x="199.6" y="59.3">EMA_D[1]/GP4[9]</text>
<text x="138" y="61.3">PLL0_VSSA</text>
<text x="138" y="65.1">PLL1_VDDA</text>
<text x="173.8" y="65.1">EMA_A[22]/MMCSD0_CMD/PRU1_R30[30]/GP4[6]</text>
<text x="199.6" y="61.3">EMA_D[0]/GP4[8]</text>
<text x="138" y="67.1">PLL1_VSSA</text>
<text x="172.4" y="67.1">EMA_A[21]/MMCSD0_DAT[0]/PRU1_R30[29]/GP4[5]</text>
<text x="172.4" y="69">EMA_A[20]/MMCSD0_DAT[1]/PRU1_R30[28]/GP4[4]</text>
<text x="172.4" y="70.9">EMA_A[19]/MMCSD0_DAT[2]/PRU1_R30[27]/GP4[3]</text>
<text x="138" y="72.9">EMA_CS[0]#/GP2[0]</text>
<text x="138" y="74.8">EMA_CS[2]#/GP3[15]</text>
<text x="138" y="76.7">EMA_CS[3]#/GP3[14]</text>
<text x="172.4" y="72.9">EMA_A[18]/MMCSD0_DAT[3]/PRU1_R30[26]/GP4[2]</text>
<text x="172.4" y="74.8">EMA_A[17]/MMCSD0_DAT[4]/PRU1_R30[25]/GP4[1]</text>
<text x="172.4" y="76.7">EMA_A[16]/MMCSD0_DAT[5]/PRU1_R30[24]/GP4[0]</text>
<text x="138" y="78.6">EMA_CS[4]#/GP3[13]</text>
<text x="138" y="80.6">EMA_CS[5]#/GP3[12]</text>
<text x="159.3" y="78.6">EMA_A[15]/MMCSD0_DAT[6]/PRU1_R30[23]/GP5[15]/PRU1_R31[23]</text>
<text x="159.3" y="80.6">EMA_A[14]/MMCSD0_DAT[7]/PRU1_R30[22]/GP5[14]/PRU1_R31[22]</text>
<text x="161.7" y="82.5">EMA_A[13]/PRU0_R30[21]PRU1_R30[21]/GP5[13]/PRU1_R31[21]</text>
<text x="138" y="86.4">EMA_A_RW/GP3[9]</text>
<text x="138" y="88.3">EMA_OE#/GP3[10]</text>
<text x="173.4" y="84.4">EMA_A[12]/PRU1_R30[20]/GP5[12]/PRU1_R31[20]</text>
<text x="173.4" y="88.3">EMA_A[10]/PRU1_R30[18]/GP5[10]/PRU1_R31[18]</text>
<text x="173.7" y="86.4">EMA_A[11]/PRU1_R30[19]/GP5[11]/PRU1_R31[19]</text>
<text x="138" y="94.1">EMA_CLK/PRU0_R30[5]/GP2[7]/PRU0_R31[5]</text>
<text x="187.6" y="90.2">EMA_A[9]/PRU1_R30[17]/GP5[9]</text>
<text x="187.6" y="92.2">EMA_A[8]/PRU1_R30[16]/GP5[8]</text>
<text x="187.6" y="94.1">EMA_A[7]/PRU1_R30[15]/GP5[7]</text>
<text x="138" y="97.9">EMA_WAIT[0]/PRU0_R30[0]/GP3[8]/PRU0_R31[0]</text>
<text x="138" y="99.9">EMA_WAIT[1]/PRU0_R30[1]/GP2[1]/PRU0_R31[1]</text>
<text x="199.8" y="96">EMA_A[6]/GP5[6]</text>
<text x="199.8" y="97.9">EMA_A[5]/GP5[5]</text>
<text x="199.8" y="99.9">EMA_A[4]/GP5[4]</text>
<text x="199.8" y="101.8">EMA_A[3]/GP5[3]</text>
<text x="138" y="103.7">RTC_XI</text>
<text x="138" y="105.7">RTC_XO</text>
<text x="138" y="107.6">RTC_CVDD</text>
<text x="199.8" y="103.7">EMA_A[2]/GP5[2]</text>
<text x="199.8" y="105.7">EMA_A[1]/GP5[1]</text>
<text x="199.8" y="107.6">EMA_A[0]/GP5[0]</text>
<text x="138" y="111.5">RTC_ALARM/UART2_CTS#/GP0[8]/DEEPSLEEP#</text>
<text x="138" y="109.5">RTC_VSS</text>
<text x="198.6" y="113.4">EMA_BA[0]/GP2[8]</text>
<text x="138" y="115.3">MMCSD0_CLK/PRU1_R30[31]/GP4[7]</text>
<text x="138" y="117.2">MMCSD1_DAT[7]/PRU1_R30[7]/GP8[11]</text>
<text x="138" y="119.2">MMCSD1_DAT[6]/PRU1_R30[6]/GP8[10]/PRU1_R31[7]</text>
<text x="198.6" y="115.3">EMA_BA[1]/GP2[9]</text>
<text x="138" y="121.1">MMCSD1_DAT[5]/PRU1_R30[5]/GP8[9]/PRU1_R31[6]</text>
<text x="138" y="123">MMCSD1_DAT[4]/PRU1_R30[4]/GP8[8]/PRU1_R31[5]</text>
<text x="190.8" y="123">EMA_WEN_DQM[1]#/GP2[2]</text>
<text x="190.8" y="121.1">EMA_WEN_DQM[0]#/GP2[3]</text>
<text x="138" y="126.9">TMS</text>
<text x="138" y="128.8">TDI</text>
<text x="138" y="130.8">TDO</text>
<text x="174.4" y="126.9">EMA_SDCKE/PRU0_R30[4]/GP2[6]/PRU0_R31[4]</text>
<text x="175.8" y="130.8">EMA_CAS#/PRU0_R30[2]/GP2[4]/PRU0_R31[2]</text>
<text x="138" y="132.7">TCK</text>
<text x="138" y="134.6">TRST#</text>
<text x="175.8" y="132.7">EMA_RAS#/PRU0_R30[3]/GP2[5]/PRU0_R31[3]</text>
<text x="198" y="136.5">EMA_WE#/GP3[11]</text>
<text x="138" y="138.5">EMU0</text>
<text x="138" y="140.4">EMU1</text>
<text x="138" y="142.3">RTCK/GP8[0]</text>
</g>
<text font-size="1.7" fill="#f0f" x="110.4" y="73.4">DSP_EMA_CS2n</text>
<g font-size="1.4">
<text x="30.9" y="11.7">5</text>
<text x="88.8" y="11.7">4</text>
<text x="146.7" y="11.7">3</text>
<text x="204.6" y="11.7">2</text>
<text x="262.6" y="11.7">1</text>
<text x=".5" y="36.3">D</text>
<text x="292" y="36.3">D</text>
<text x=".5" y="82.2">C</text>
<text x="292" y="82.2">C</text>
<text x=".5" y="128">B</text>
<text x="292" y="128">B</text>
<text x=".5" y="173.9">A</text>
<text x="292" y="173.9">A</text>
<text x="30.9" y="197">5</text>
<text x="88.8" y="197">4</text>
<text x="146.7" y="197">3</text>
<text x="204.6" y="197">2</text>
<text x="262.6" y="197">1</text>
</g>
</svg>
